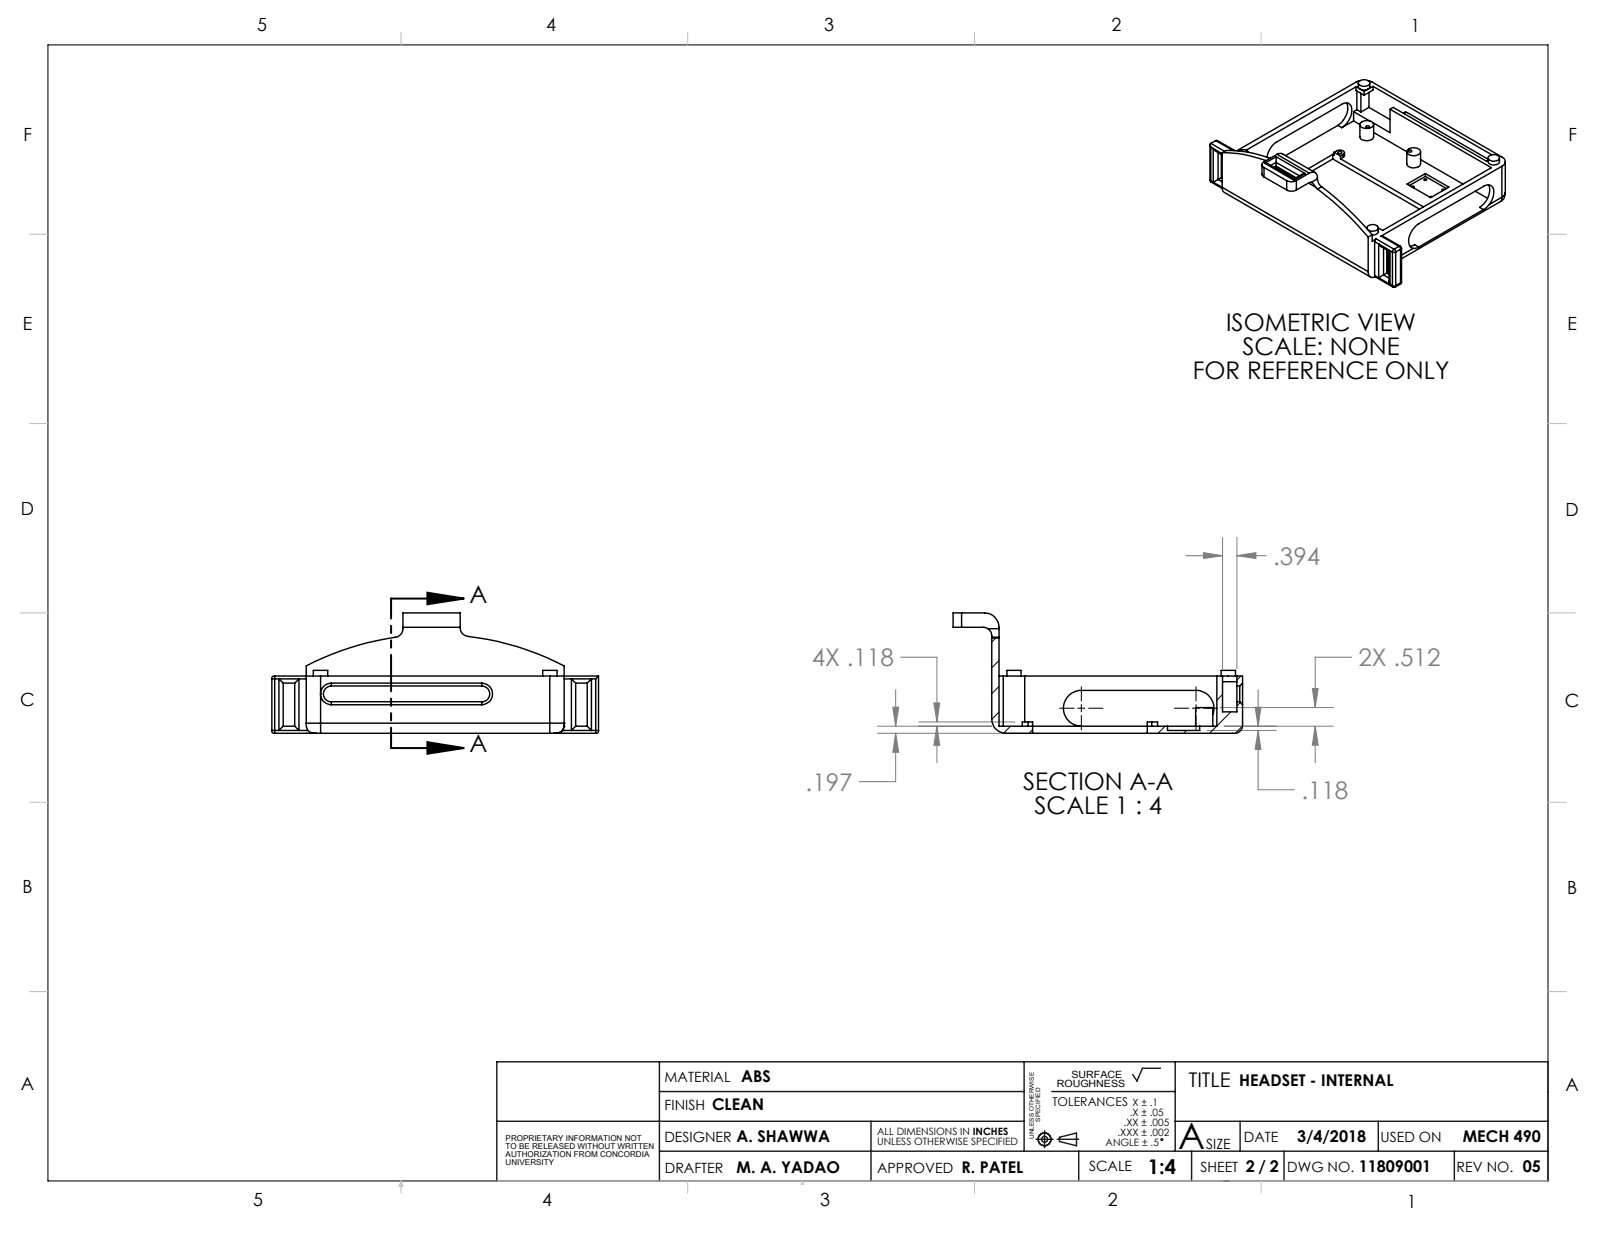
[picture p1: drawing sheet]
<svg xmlns="http://www.w3.org/2000/svg" width="279mm" height="216mm" viewBox="0 0 279 216" stroke-linecap="round" stroke-linejoin="round" font-family="sans-serif">
<g fill="none" stroke="#000" stroke-width=".18">
<path d="M8.4 7.8h261.6v198.2h-261.6zM188.6 119.8v2.4M208.6 119.8v2.4M184.8 123.5h2.5M188 123.5h1.2M188.6 122.9v1.2M188.6 124.8v2.5M189.9 123.5h2.5M204.8 123.5h2.5M208 123.5h1.2M208.6 122.9v1.2M208.6 124.8v2.5"/>
<path d="M209.9 123.5h2.5"/>
<circle cx="202.6" cy="198.7" r=".17"/>
</g>
<path d="M68.2 104.4h12.7M74.5 103.4l6.4 1-6.4 1zM68.2 130.5h12.7M74.5 129.4l6.4 1.1-6.4 .9z" fill="none" stroke="#000" stroke-width=".35"/>
<g fill="none" stroke="#191924" stroke-width=".25">
<path d="M86.6 195.5h92M115 185.2v20.8M115 190.4h63.6M151.9 195.5v10.5M178.6 185.2v15.6M180.7 198.7h3M182.2 197.2v3M183.4 190.4h21.6M184.4 198.7h3.7M184.8 198.3l2.9-.7v2.2l-2.9-.7zM202.4 186.3h-3.2l-.9 2.2-.7-1.1M205 185.2v15.6"/>
<path d="M205 195.5h65M216.3 195.5v5.3M240.4 195.5v5.3M86.6 206v-20.8h183.4v20.8M115 200.8h155M188.1 200.8v5.2M207.8 200.8v5.2M213.4 206h.9M223.9 200.8v5.2M253.6 200.8v5.2"/>
<circle cx="182.2" cy="198.7" r="1.11"/>
<circle cx="182.2" cy="198.7" r=".51"/>
</g>
<g fill="none" stroke="#808080" stroke-width=".18">
<path d="M206.9 96.9h6.3M209.9 96.4l3.3 .5-3.3 .5zM213.2 93.7v22.9M215.7 96.9l3.3-.5v1zM215.7 93.7v22.9M215.7 96.9h5.1M157.1 114.6h6.3v11.3M235.7 114.6h-6.3v8.8M153 126.6h20M153 127.9h25.8M155.7 123.3h1l-.5 3.3zM156.2 127.9l.5 3.3h-1z"/>
<path d="M156.2 127.9v8.4h-6.3M156.2 120.3v6.3M160.2 125.9h16.8M162.9 122.6h1l-.5 3.3zM163.4 126.6l.5 3.4h-1zM163.4 126.6v6.4M210.5 127.4h12.1M212.8 123.4h19.8M213.5 126.6h19.1M218.9 123.3h1l-.5 3.3zM219.4 127.4l.5 3.3h-1zM219.4 127.4v10.3h6.4"/>
<path d="M219.4 120.3v6.3M228.9 120.1h1l-.5 3.3zM229.4 126.6l.5 3.4h-1zM229.4 126.6v6.4"/>
</g>
<path d="M68.2 104.4v26" fill="none" stroke="#000" stroke-width=".35" stroke-dasharray="6.3 1.3 1.3 1.3 1.3 1.3" stroke-dashoffset="2.8"/>
<g fill="none" stroke="#c0c0c0" stroke-width=".18">
<path d="M70 5.7v2.1M119.9 5.7v2.1M170 5.7v2.1M220 5.7v2.1M5.2 40.9h3.2M270 40.9h3.2M5.2 73.9h3.2M270 73.9h3.2M3.6 106.9h4.8M270 106.9h4.7M5.2 139.9h3.2M270 139.9h3.2"/>
<path d="M5.2 172.9h3.2M270 172.9h3.2M70 206v2.1M70 206l.3 .8h-.7zM86.6 206h183.4M119.9 206v2.1M139.9 206l.3 .5h-.5zM170 206v2.1M220 206v2.1"/>
</g>
<path d="M74.5 103.4l6.4 1-6.4 1zM74.5 129.4l6.4 1.1-6.4 .9z" fill="#000"/>
<path d="M155.7 123.3h1l-.5 3.3zM156.2 127.9l.5 3.3h-1zM162.9 122.6h1l-.5 3.3zM163.4 126.6l.5 3.4h-1zM218.9 123.3h1l-.5 3.3zM219.4 127.4l.5 3.3h-1zM228.9 120.1h1l-.5 3.3zM229.4 126.6l.5 3.4h-1zM209.9 96.4l3.3 .5-3.3 .5zM215.7 96.9l3.3-.5v1z" fill="#808080"/>
<g fill="none" stroke="#000" stroke-width=".25">
<path d="M234.8 18a3.3 3.3 0 0 1-1.5 3.9M236.1 19.5v1.6M236.1 19.5l2.8 1.6M236.5 15.1l-19.2 11.1M236.5 15.1l.7 .4M236.5 15.1v.7l1.4 .8M236.6 19.1l-.5 .4M236.6 19.1l.7 .4M236.6 15.9v3.2M236.9 14.5v.6l.3 .4M237 14.2a1.22 1.22 0 0 1 1.9 .3 1.16 1.16 0 0 1-2 0zM237.2 15.5a1.5 1.5 0 0 0 1.4 0"/>
<path d="M237.2 15.5l.7 .4M237.2 14l-.5 .2-21 12.1M237.3 16.3v3.2M237.9 15.9v.7M238.5 14l.6 .2 22.8 13.2a.85 .85 0 0 1 .6 .8 .85 .85 0 0 1-.6 .8M238.6 15.5l-.7 .4M238.8 18.7l3.6 2.1M238.8 16.1v2.6M238.8 18.7l-1.5 .8M238.9 14.5v.7l-.3 .3M239.5 15.1l20.7 11.9M239.5 15.1l-.9 .4"/>
<path d="M239.5 15.1v.6l-1.6 .9M242.4 19l17.7 10.2-18.9 11-.8-.4v.6a.85 .85 0 0 1-1.1 .6M242.4 19l.6-.3 16.3 9.4 .2-.2M242.4 19v4.1l-3-1.7M244.8 19.8l.3-.3 .4 .1 14 8.2M245 19.8v.1M245.1 19.5l-.1 .4M211 25.3v6.1M211 31.4l.2 .3M211 31.4l.2 .1M211.2 25l-.2 .1 .2 .5M211.2 31.5v.2"/>
<path d="M211.2 25.6l.4 .3M211.2 25.6v5.9M211.2 31.5l.4 .3M211.2 25l2.4 1.4M211.2 31.7l2 1.2M211.6 25.9l.4 .5 1.1 .6M211.6 25.9v5.9M211.6 25.9l1.5 .9M211.6 31.8l1.5 .9M212 24.5h.3l3.1 1.8M212 24.5l-.8 .5M212 24.5l3.1 1.7"/>
<path d="M212.4 31.3l-.8 .5M212.4 26.6v4.7M212.4 31.3l.7 .4M213 31l-.6 .3M213 26.9v4.1M213 31h.1M213.1 26.6a20.8 20.8 0 0 1 7.7 1.4M213.1 32.7l.2 .6 .3 .3 25.4 14.7M213.1 26.6l.8-.4a20.8 20.8 0 0 1 7.6 1.4M213.1 30.9l-.1 .1M213.1 32.7l25.5 14.7M213.1 26.6v6.1"/>
<path d="M216 26.3a1.29 1.29 0 0 1 1.7 .3M220.1 28.7v1.8l.4 .4M220.5 29.2l3.9 2.3M220.5 29.2v1.7M220.5 30.9l3.9 2.2M220.6 28.5l.6 .1 4.5 2.6M220.6 28.5l5.1 2.9M222.6 27.3v1M222.6 29v.2M222.6 29.2l3.3 1.9M222.6 29.2l-.2 .1M222.6 27.3l-2 1.2"/>
<path d="M222.6 27.3l5 3M222.6 28.3v.7M222.6 28.3l4 2.4M222.6 29l3.5 2M222.6 28.3l-1 .6M222.6 29l-.4 .2M222.7 26.9l-2.2 1.3a.52 .52 0 0 0-.4 .5 .52 .52 0 0 0 .4 .5M222.7 26.9l.6-.2 .4 .1 5.7 3.3M222.7 26.9l5.7 3.3M224.4 31.5a1.8 1.8 0 0 0 1.7 0M224.4 33.1a1.8 1.8 0 0 0 1.7 0M224.4 31.5v1.6"/>
<path d="M225.7 31.2v.2M226.1 31.5v1.6M227.6 30.3l-.6 .1-1.3 .8M227.6 30.3l-1.9 1.1M228.2 31.9l-2.1 1.2M228.2 31.9l1.2 .7M228.4 30.2a.89 .89 0 0 1 1-.1 .89 .89 0 0 1 .4 1.1M228.4 30.2l-2.3 1.3M228.7 31.8l-.5 .1M228.7 31.8l.4 .3 .3 .5M229.4 32.6l.4 .4M229.8 31.2a1.77 1.77 0 0 0 .7 1.4"/>
<path d="M229.8 31.2l-1.1 .6M229.8 33a54.2 54.2 0 0 1 8.8 8.3M230.5 32.6a58.5 58.5 0 0 1 8.8 8.3M230.5 32.6l-.7 .4M232.4 26.9l-4.2 2.5M232.4 26.9v.8M232.4 27.7l15.2 8.8M232.4 27.7l-3.5 2.1M232.7 26.6a1.34 1.34 0 0 1 1.7-.1l.1 .3-.3 .2M232.7 26.6v.5l-.3-.2M232.7 26.6l1.1 .6M233.3 21.9l-9.1 5.2"/>
<path d="M233.3 21.9l.7 .4M233.4 26.5a.33 .33 0 0 1 .4-.1 .33 .33 0 0 1 .2 .3 .42 .42 0 0 1-.7-.1zM233.8 27.7l14.5 8.4M233.8 27.2v.5M234 22.3a3.5 3.5 0 0 0 1.6-3.9 1.09 1.09 0 0 0-1.6-.2l-11.3 6.5a3.9 3.9 0 0 0-1.8 2.7M234.2 27.4l-.4 .3M234.2 27l-.4 .2M234.2 27v.4M234.5 26.6v.6l-.3 .2M236.1 21.1l1.1 .6v2.1a1.36 1.36 0 0 0 2 .5l.4-.5v-2.1M236.1 21.1l-2.1 1.2M237.2 21.4a1.53 1.53 0 0 1 2.4 .3 1.36 1.36 0 0 1-2.1 .5l-.3-.4z"/>
<path d="M238.2 22a.33 .33 0 0 1 .4-.1 .33 .33 0 0 1 .2 .3 .33 .33 0 0 1-.3 .1 .33 .33 0 0 1-.3-.3zM238.3 39.8l.1 .1M238.4 39.9a.82 .82 0 0 1 1.1-.7 .62 .62 0 0 1 .7 .1 .62 .62 0 0 1 .1 .7 1.44 1.44 0 0 1-1.7 .1M239.6 23.1l5.8 3.4v2.1a1.37 1.37 0 0 0 2.4 0v-2.1M245.4 32.1l3.2-1.8 4.1 2.3-3.2 1.9zM245.5 26.2a1.58 1.58 0 0 1 2.2 .1 .93 .93 0 0 1-1.2 .9 .93 .93 0 0 1-1.1-.9zM245.6 26.3a.29 .29 0 0 1 .4-.2 .29 .29 0 0 1 .1 .4h-.4zM246.2 32.6v-.1a.23 .23 0 0 1 .3-.1 .23 .23 0 0 1 .1 .3h-.1M247.8 27.8l7.4 4.3M248.4 31.2l.4 .1a.24 .24 0 0 1-.2 .2 .24 .24 0 0 1-.2-.2zM248.6 30.8l-2.8 1.5M248.6 30.8l3.7 2.1"/>
<path d="M248.6 30.3v.5M249.3 34.3h.5M252 33.1a.22 .22 0 0 0-.3-.2 .22 .22 0 0 0-.2 .3l.1 .1M257.3 33.3l2.1 1.3M258.7 36.5l-11.3 6.6M259.5 27.6v.6a1.11 1.11 0 0 0 2 0v-.6M259.6 32.2a3.4 3.4 0 0 1-1.5 4l.6 .3M259.8 35.7a2.87 2.87 0 0 0 .4-3.2l-.5-.3-.7 .1-11.6 6.7a3.6 3.6 0 0 0-1.5 3.9l.2 .3 .4 .1M259.8 35.7l-1.1 .8M259.8 27.2a1.39 1.39 0 0 1 1.7 .2 1.13 1.13 0 0 1-1.8 .5l-.2-.4zM261.7 35.1l-17.3 10M261.9 34.4v.5l-.2 .2"/>
<path d="M261.9 29l-21 12.2M261.9 29v5.4M261.9 34.4l-2.1 1.3M262.5 33.6l-.1 .6a1.23 1.23 0 0 1-.7 .9M262.5 33.6l-.1 .4-.5 .4M262.5 28.2v5.4M238.6 47.4a.84 .84 0 0 0 .3 .8 .84 .84 0 0 0 1 .1M238.6 41.3v6.1M239.3 40.9l-.7 .4M239.3 40.9v1.2l.7-.4M239.7 48l.1 .3 3.1 1.8M239.7 42.2l.8 .3"/>
<path d="M239.7 42.2v5.8M239.7 48l.8 .4M240 41.7h-.1l-.2 .5M240 41.7l3.1 1.8M240.5 42.5l.2 .4 1.6 .9M240.5 42.5l1.9 1.2M240.5 42.5v5.9M240.5 48.4l1.9 1.2M240.9 41.2l.2-.1 3.1 1.8M240.9 41.2l3.1 1.8M241.3 47.9l-.8 .5M241.3 43.3v4.6"/>
<path d="M241.3 47.9l1 .6M241.9 47.6l-.6 .3M241.9 43.6v4M241.9 47.6l.4 .2M242 47.5l-.1 .1M242 43.7v3.8M242 47.5l.3 .2M242.3 43.8v5.3l.1 .5M242.3 46.4l-.3 .1M242.3 45.8l-.3 .1M242.4 43.7l-.1 .1M242.4 43.7l.5 .3"/>
<path d="M242.4 49.6l.5 .2M242.4 43.7v5.9M242.9 44h.5M242.9 49.8l.2 .1 .3-.1M242.9 49.8v.3M242.9 44v5.8M242.9 50.1h.4M243.1 43.5l-.2 .5M243.1 43.5l.3 .5M243.4 49.8l-.1 .3M243.4 44v5.8M244 43l.3 .5"/>
<path d="M244 43l-.9 .5M244.2 42.9l.2 .4M244.2 42.9l-.2 .1M244.2 49.6l-.9 .5M244.3 49.4l-.1 .2M244.3 43.5l-.9 .5M244.3 43.5v5.9M244.3 49.4l-.9 .4M244.4 43.3v5.9M244.4 49.2l-.2 .4M244.4 43.3l-.1 .2M244.4 49.2l-.1 .2"/>
<path d="M245.9 42.9l.8-.2 .7 .4M246.5 43.3l-2.1 1.2M247.4 43.1l-.9 .2M47.4 118.4h.5M47.4 118.4v9M47.9 117.9h8M47.9 117.9v.5M47.9 117.9h-.3l-.2 .5M47.9 118.4h5.5M47.9 118.4v9M49.4 119.1l-.8-.7v9l.8-.8M49.4 119.1h2"/>
<path d="M49.4 119.1v7.5M51.4 119.1l.7-.7v9l-.7-.8M51.4 119.1v7.5M54.6 117.9v-1h2.5v1M55.9 117.9v8.2M55.9 117.9h40M57.8 119.1a1.89 1.89 0 0 0-1.9 1.9 1.89 1.89 0 0 0 1.9 1.9M57.8 119.6a1.38 1.38 0 0 0-1.4 1.4 1.38 1.38 0 0 0 1.4 1.4M57.8 119.1h26.2M57.8 119.1v.5M57.8 119.6h26.2M70.3 109.4v-2.5h10v2.5"/>
<path d="M70.3 109.4a1.52 1.52 0 0 1-1.3 1.7 49.8 49.8 0 0 0-15.6 5v10M70.3 109.4h10M80.3 109.4a1.48 1.48 0 0 0 1.3 1.6 47.8 47.8 0 0 1 16.8 5.1v10M84 119.1a1.89 1.89 0 0 1 1.9 1.9 1.89 1.89 0 0 1-1.9 1.9M84 119.6a1.38 1.38 0 0 1 1.4 1.4 1.38 1.38 0 0 1-1.4 1.4M84 119.1v.5M94.7 117.9v-1h2.5v1M95.9 117.9h8.5M95.9 117.9v8.2M98.4 118.4h5.5M100.4 119.1l-.7-.7v9l.7-.8M100.4 119.1h2"/>
<path d="M100.4 119.1v7.5M102.4 119.1l.8-.7v9l-.8-.8M102.4 119.1v7.5M103.9 118.4v9M104.4 117.9l-.5 .5M104.4 117.9v9.5M167.7 106.9h-1.5v2.5h1.5M167.7 106.9h4a2.59 2.59 0 0 1 2.5 2.7M167.7 109.4h4l.6 .2M167.7 106.9v2.5M172.3 109.6a1.64 1.64 0 0 1 .7 1.5M172.3 109.6h1.9"/>
<path d="M173 111.3v14.1a2.46 2.46 0 0 0 2.5 2.5h39.4a1.47 1.47 0 0 0 1.8-1.8v-3.2M173 111.1v.2M173 111.3h1.2M173 111.1h1.2M174.2 111.1v.2M174.2 109.6v1.5M174.2 117.9h42.5v1.2M174.2 111.3v15.3h38v-8.7M175 117.9v8.7M175.6 117.9v-1h2.5v1M178.7 117.9v8M213 117.9v-1h2.5v1"/>
<path d="M213.2 117.9v6.2h2.5v-1.7M213.2 118.9h2.5M215.7 119.6v2.8M215.7 119.6h.5M215.7 117.9v1.7M216.2 119.6v2.8M216.7 119.1v3.8M216.7 119.1l-.5 .5M47.4 127.4h.5M47.4 127.4l.2 .4 .3 .1M47.9 127.4v.5M47.9 127.9h7.3"/>
<path d="M47.9 127.4h5.8M49.4 126.6h2M53.4 126.1h2.5M53.4 126.1a1.46 1.46 0 0 0 1.8 1.8M55.2 127.9h.7M55.9 126.1v1.8M55.9 126.1h40M55.9 127.9h40M57.8 122.9h26.2M57.8 122.4h26.2M57.8 122.4v.5M84 122.4v.5"/>
<path d="M95.9 126.1v1.8M95.9 126.1h2.5M95.9 127.9h.7M96.6 127.9h.1M96.6 127.9h7.3M98.1 127.4a1.8 1.8 0 0 1-1.5 .5M98.1 127.4h5.8M98.4 126.6h.1M98.4 126.1h.1M98.4 126.1a1.46 1.46 0 0 1-1.8 1.8M98.4 126.1v.5M98.4 126.1v.7l-.3 .6"/>
<path d="M100.4 126.6h2M103.9 127.4h.5M103.9 127.4v.5M104.4 127.4l-.1 .4-.4 .1M179.3 125.9h-1v.7M179.3 125.9h.8v2M179.3 125.9v.7M200.9 125.9h1v.7M200.9 125.9h-.8v2M200.9 125.9v.7M203.6 126.6v.8h5.6v-.8M208.5 126.6v-3.2h3v3.2"/>
<path d="M211.5 124.6a3.1 3.1 0 0 0-2.9-4.2h-20a3.1 3.1 0 0 0-3.1 3.1 3.1 3.1 0 0 0 3.1 3.1M215.7 122.4h.5M216.2 122.4l.5 .5"/>
</g>
<g fill="none" stroke="#000" stroke-width=".18">
<path d="M173.7 111.3l-.7 .7M174.2 115.2l-1.2 1.3M174.2 119.7l-1.2 1.3M216.4 117.9l-.7 .7M174.2 124.2l-1.2 1.2M176.2 126.6l-1.2 1.2M180.1 127.3l-.6 .6M203.2 126.6l-1.2 1.3M206.9 127.4l-.5 .5M212.2 126.6l-1.3 1.3M213.2 121.1l-1 1M214.7 124.1l-2.5 2.5"/>
<path d="M216.3 122.5l-.6 .6M216.7 126.6l-1.2 1.2"/>
</g>
<text font-size="6.3" x="205.5" y="200.4">A</text>
<g font-size="4.2">
<text x="213.9" y="57.8">ISOMETRIC VIEW</text>
<text x="216.7" y="61.9">SCALE: NONE</text>
<text x="208" y="66.1">FOR REFERENCE ONLY</text>
<text x="81.9" y="105.1">A</text>
<text x="81.9" y="131.2">A</text>
<text x="178.5" y="137.7">SECTION A-A</text>
<text x="180.4" y="141.9">SCALE 1 : 4</text>
</g>
<g font-size="4.2" fill="#808080">
<text x="222" y="98.5">.394</text>
<text x="141.6" y="116.2">4X .118</text>
<text x="236.9" y="116.2">2X .512</text>
<text x="140.5" y="137.9">.197</text>
<text x="227" y="139.3">.118</text>
</g>
<g font-size="3.5">
<text x="207.3" y="189.5">TITLE</text>
<text x="200.2" y="204.7">1:4</text>
</g>
<g font-size="3.2">
<text x="44.8" y="5.4">5</text>
<text x="95.3" y="5.3">4</text>
<text x="143.7" y="5.4">3</text>
<text x="193.9" y="5.4">2</text>
<text x="246.1" y="5.7">1</text>
<text x="4.1" y="24.5">F</text>
<text x="273.5" y="24.7">F</text>
<text x="4" y="57.5">E</text>
<text x="273.4" y="57.6">E</text>
<text x="3.6" y="89.8">D</text>
<text x="273.1" y="90">D</text>
<text x="3.5" y="123.1">C</text>
<text x="272.9" y="123.3">C</text>
<text x="3.9" y="155.7">B</text>
<text x="273.3" y="155.9">B</text>
<text x="3.6" y="190.2">A</text>
<text x="273" y="190.3">A</text>
<text x="44.2" y="210.4">5</text>
<text x="94.6" y="210.3">4</text>
<text x="143.1" y="210.4">3</text>
<text x="193.2" y="210.3">2</text>
<text x="245.4" y="210.6">1</text>
</g>
<g font-size="2.8">
<text x="129.3" y="188.7">ABS</text>
<text x="216.1" y="189.5">HEADSET - INTERNAL</text>
<text x="124.2" y="193.6">CLEAN</text>
<text x="128.5" y="199.2">A. SHAWWA</text>
<text x="226.2" y="199.2">3/4/2018</text>
<text x="255.1" y="199.2">MECH 490</text>
<text x="128.5" y="204.5">M. A. YADAO</text>
<text x="167.7" y="204.5">R. PATEL</text>
<text x="217.3" y="204.4">2 / 2</text>
<text x="237" y="204.4">11809001</text>
<text x="265.6" y="204.4">05</text>
</g>
<g font-size="2.5">
<text x="115.9" y="188.7">MATERIAL</text>
<text x="115.9" y="193.6">FINISH</text>
<text x="115.9" y="199.2">DESIGNER</text>
<text x="210.4" y="200.4">SIZE</text>
<text x="216.9" y="199.2">DATE</text>
<text x="240.8" y="199.2">USED ON</text>
<text x="115.9" y="204.5">DRAFTER</text>
<text x="153" y="204.5">APPROVED</text>
<text x="189.9" y="204.3">SCALE</text>
<text x="209.4" y="204.4">SHEET</text>
<text x="224.5" y="204.4">DWG NO.</text>
<text x="254" y="204.4">REV NO.</text>
</g>
<text font-size="2.1" x="183.6" y="192.8">TOLERANCES</text>
<g font-size="1.8">
<text x="196" y="196.4">.XX ± .005</text>
<text x="197" y="194.6">.X ± .05</text>
<text x="197.5" y="192.8">X ± .1</text>
<text x="153" y="198">ALL DIMENSIONS IN INCHES</text>
<text x="153" y="199.8">UNLESS OTHERWISE SPECIFIED</text>
<text x="192.8" y="199.9">ANGLE ± .5</text>
<text x="194.9" y="198.1">.XXX ± .002</text>
</g>
<g font-size="1.7">
<text x="184.3" y="189.6">ROUGHNESS</text>
<text x="186.9" y="187.9">SURFACE</text>
</g>
<g font-size="1.4">
<text x="88.2" y="199">PROPRIETARY INFORMATION NOT</text>
<text x="88.2" y="200.4">TO BE RELEASED WITHOUT WRITTEN</text>
<text x="88.2" y="201.8">AUTHORIZATION FROM CONCORDIA</text>
<text x="88.2" y="203.3">UNIVERSITY</text>
</g>
<g font-size="1.1">
<text x="181.4" y="195.6" transform="rotate(-90 181.4 195.6)">SPECIFIED</text>
<text x="180.3" y="198.6" transform="rotate(-90 180.3 198.6)">UNLESS OTHERWISE</text>
</g>
</svg>
